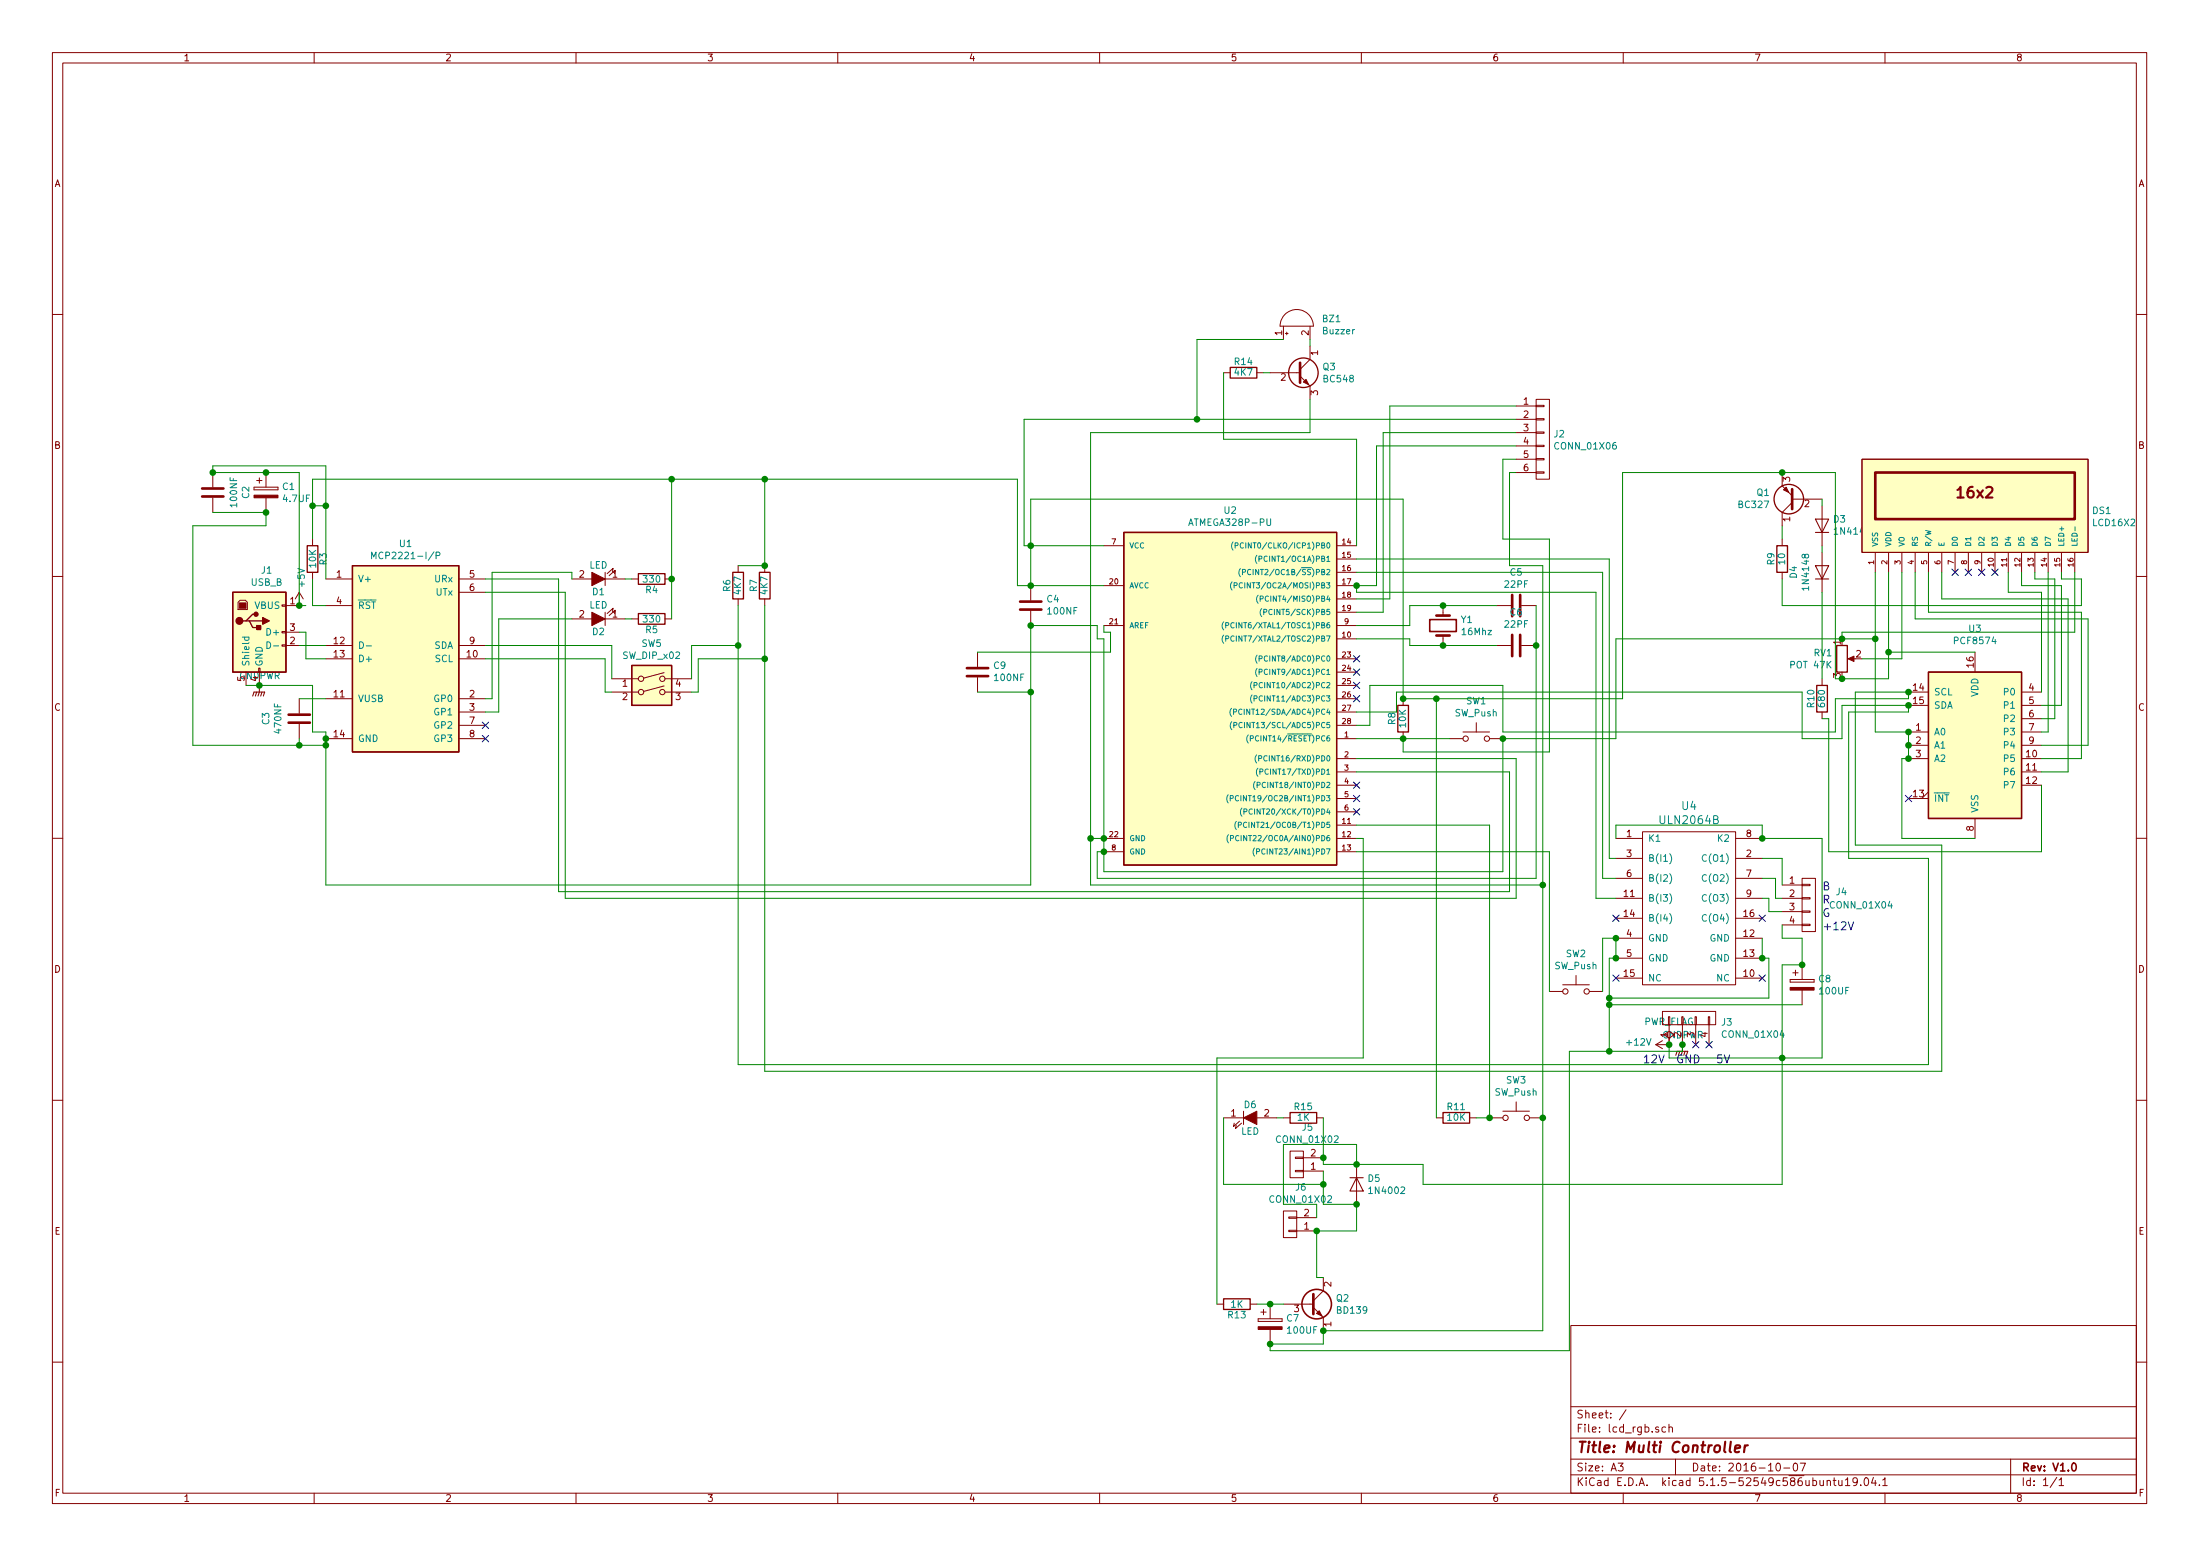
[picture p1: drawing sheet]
<svg xmlns="http://www.w3.org/2000/svg" width="420mm" height="297mm" viewBox="0 0 420 297" stroke-linecap="round" stroke-linejoin="round" font-family="sans-serif">
<g fill="none" stroke="#840000" stroke-width=".19">
<path d="M10 10h400v277h-400zM12 12h396v273.1h-396zM60 10v2M110 10v2M160 10v2M210 10v2M260 10v2M310 10v2M360 10v2M10 60h2M233.7 71.2h1.2M240 71.2h1.3"/>
<path d="M242.6 71.2h5.7M245.1 62.3v2.5M245.4 60a3.2 3.2 0 0 1 3.5-.7 3.2 3.2 0 0 1 1.9 3h-6.3a3 3 0 0 1 .9-2.3zM245.5 63.7h.5M245.7 63.4v.5M248.3 71.8l1.9 1.9v2.5M250.2 62.3v2.5M250.2 66.1v2.5l-1.9 1.9M289.6 77.5h3.8M293.4 79.9h1.5v.3h-1.5zM293.4 77.4h1.5v.2h-1.5zM293.4 76.2h2.5v15.3h-2.5z"/>
<path d="M408 60h2M40.6 90.2v2.8M40.6 95v2.8M48.5 93v.5zM48.5 93.5h4.6zM48.5 93h4.6zM49 91.7h1M49.5 91.2v1M50.8 90.2v2.8M50.8 95v2.8M53.1 93v.5zM289.6 80h3.8"/>
<path d="M289.6 82.6h3.8M289.6 85.1h3.8M289.6 87.7h3.8M289.6 90.2h3.8M293.4 90.1h1.5v.2h-1.5zM293.4 87.5h1.5v.3h-1.5zM293.4 85h1.5v.3h-1.5zM293.4 82.5h1.5v.2h-1.5zM340.4 90.2v2.5l1.9 2M342.3 95.9l-1.9 1.9v2.6M342.3 95.3h5.7M348 96.6v7.6"/>
<path d="M355.6 87.7h43.2v17.7h-43.2zM10 110h2M45.5 115l.3-.4h1.1l.3 .4v1.4h-1.7zM53.8 115.5h.8v.2h-.8zM57.1 113.1l-.7 1.2M57.1 113.1v2.5h-2.5M57.1 113.1l.8 1.2M59.7 102.9v1.3M59.7 109.3v1.2M62.2 115.6h5.1M62.2 110.5h5.1M87.6 110.5h5.1"/>
<path d="M87.6 113.1h5.1M109.2 110.5h3.8M109.2 118.1h3.8M115.6 110.5h3.8M115.6 109.3v2.5M115.6 116.9v2.5M115.6 118.1h3.8M117 109.1l.1-.6-1.1 1M117 116.7l.1-.6-1.1 1M117.3 109.5l.2-.6-1.2 1M117.3 117.1l.2-.6-1.2 1M120.6 110.5h1.3"/>
<path d="M120.6 118.1h1.3M127 110.5h1.3M127 118.1h1.3M141 108v1.3M141 114.3v1.3M146 108v1.3M146 114.3v1.3M196.8 111.8v2.8M196.8 116.6v2.8M210.8 104.2h3.8M210.8 111.8h3.8M210.8 119.4h3.8"/>
<path d="M255.3 104.2h3.8M255.3 106.7h3.8M255.3 109.3h3.8M255.3 111.8h3.8M255.3 114.3h3.8M255.3 116.9h3.8M255.3 119.4h3.8M275.6 115.6v1.9M285.7 115.6h2.8M290.6 115.6h2.8M340.4 102.9v1.3M340.4 109.3v1.2"/>
<path d="M348 105.4v7.7M358.1 105.4v3.9M360.7 105.4v3.9M363.2 105.4v3.9M365.8 105.4v3.9M368.3 105.4v3.9M370.8 105.4v3.9M373.4 105.4v3.9M375.9 105.4v3.9M378.5 105.4v3.9M381 105.4v3.9M383.5 105.4v3.9"/>
<path d="M386.1 105.4v3.9M388.6 105.4v3.9M391.2 105.4v3.9M393.7 105.4v3.9M396.2 105.4v3.9M408 110h2M47 128.3v2.5M49.4 127.5h.3v.8h-.3zM49.5 128.3v3.8M53.8 123.1h.8v.3h-.8zM53.8 120.6h.8v.2h-.8zM54.6 123.2h2.5"/>
<path d="M54.6 120.7h2.5M57.1 133.4v2.8M57.1 138.2v2.8M62.2 123.2h5.1M62.2 125.8h5.1M62.2 133.4h5.1M87.6 123.2h5.1M87.6 125.8h5.1M87.6 133.4h5.1M87.6 135.9h5.1M87.6 138.5h5.1M116.8 129.6h5.1"/>
<path d="M116.8 132.1h5.1M126.8 130.9l-3.9 1.1M126.8 128.4l-3.9 1M127 129.6h5.1M127 132.1h5.1M186.7 124.5v2.8M186.7 129.3v2.8M255.3 122h3.8M255.3 125.8h3.8M255.3 128.3h3.8M255.3 130.8h3.8M255.3 133.4h3.8"/>
<path d="M255.3 135.9h3.8M255.3 138.5h3.8M268 133.4v1.3M268 139.7v1.3M275.6 121.3v1.9M279.4 139.7h5.1M281.9 138v1.7M285.7 123.2h2.8M290.6 123.2h2.8M348 129.6v1.2M348 135.9v1.3M353.3 125.8h1"/>
<path d="M364.5 132.1h3.8M364.5 139.7h3.8M364.5 134.7h3.8M377.2 124.5v3.8M386.1 132.1h3.8M386.1 139.7h3.8M386.1 134.7h3.8M386.1 137.2h3.8M62.2 141h5.1M87.6 141h5.1M255.3 144.8h3.8M255.3 147.4h3.8"/>
<path d="M255.3 149.9h3.8M255.3 152.4h3.8M255.3 141h3.8M255.3 157.5h3.8M255.3 155h3.8M276.9 141h2.5M284.5 141h2.5M313.7 158.8h17.8v29.2h-17.8zM364.5 144.8h3.8M364.5 152.4h3.8M364.5 142.3h3.8M368.3 151.2l-1.3 1.2"/>
<path d="M377.2 156.2v3.9M386.1 144.8h3.8M386.1 147.4h3.8M386.1 149.9h3.8M386.1 142.3h3.8M10 160h2M210.8 160.1h3.8M210.8 162.6h3.8M255.3 160.1h3.8M255.3 162.6h3.8M308.6 160.1h5.1M308.6 171.5h5.1"/>
<path d="M308.6 163.9h5.1M308.6 179.1h5.1M308.6 167.7h5.1M308.6 175.3h5.1M331.5 160.1h5M331.5 171.5h5M331.5 163.9h5M331.5 179.1h5M331.5 167.7h5M331.5 175.3h5M340.4 168.9h3.8M340.4 171.5h3.8"/>
<path d="M340.4 174h3.8M340.4 176.6h3.8M344.2 176.4h1.5v.3h-1.5zM344.2 173.9h1.5v.3h-1.5zM344.2 171.4h1.5v.2h-1.5zM344.2 168.8h1.5v.3h-1.5zM344.2 167.7h2.5v10.1h-2.5zM408 160h2M295.9 189.3h2.5M298.4 188h5.1M301 186.2v1.8M303.5 189.3h2.6"/>
<path d="M308.6 182.9h5.1M308.6 186.7h5.1M316.2 199.4l1.3 .8M316.2 199.4h2.6M317.5 193.1h10.2v2.5h-10.2zM317.5 198.7l-1.3 .7M318.8 198.2l1-.7-1-.6-1 .6 1 .7v1.2M318.8 199.4h.1M318.8 195.6v3.8M321.3 195.6v5.1M323.8 195.6v3.8M326.3 194.1h.2v1.5h-.2z"/>
<path d="M326.4 195.6v3.8M331.5 182.9h5M331.5 186.7h5M341.9 187v.5zM341.9 187.5h4.6zM341.9 187h4.6zM342.4 185.7h1M342.9 185.2v1M344.2 184.2v2.8M344.2 189v2.8M346.5 187v.5zM10 210h2"/>
<path d="M233.7 213.4h3.8M236.7 214l-1.1 1 .1-.6M237.1 214.4l-1.1 1 .1-.6M237.5 212.1v2.6M240 213.4h3.8M245.1 213.4h1.3M246.4 219.7h2.5v5.1h-2.5zM251.5 213.4h1.2M274.3 213.4h1.3M280.7 213.4h1.2M284.5 213.4h2.5M287 212.1h5.1"/>
<path d="M289.6 210.3v1.8M292.1 213.4h2.5M408 210h2M245.1 231.2h2.5v5.1h-2.5zM246.1 232.3h1.5v.3h-1.5zM246.1 234.9h1.5v.2h-1.5zM247.4 220.9h1.5v.2h-1.5zM247.4 223.4h1.5v.3h-1.5zM247.6 235h3.9M247.6 232.4h3.9M248.9 223.6h3.8M248.9 221h3.8"/>
<path d="M259.1 222.3v7.6M232.4 249h1.3M238.8 249h1.2M240.3 251.8v.5zM240.3 252.3h4.6zM240.3 251.8h4.6zM240.8 250.5h1M241.3 250v1M242.6 249v2.8M242.6 253.8v2.8M244.9 251.8v.5zM245.1 249h5.7"/>
<path d="M250.8 249.6l1.9 1.9v2.5M252.7 243.9v2.5l-1.9 1.9M300 253h108v32.1h-108zM10 260h2M300 278.5h108M300 274.5h108M300 268.5h108M309 279.3h1l-.5 .6 .4 .1v.7l-.2 .1-.7-.1M310.5 269.1l-1.2 2M316.8 272.5a.37 .37 0 0 0-.6 .1l.1 .2 .5 .2v.1l-.2 .3-.4-.1M318.1 272.5l-.4-.1-.3 .3 .1 .6 .2 .1 .4-.1M318.7 272.5h.1a.37 .37 0 0 1 .6 .1v.8"/>
<path d="M318.7 271.9v1.5M320 278.5v3M339.3 279.5l.2-.2a.86 .86 0 0 1 .2 1.5 .79 .79 0 0 1-.4-1.3zM342.6 279.5l.4-.2a.94 .94 0 0 1 0 1.5 .82 .82 0 0 1-.4-1.3zM343.8 279.3h1l-.6 1.5M384 278.5v6.6M408 260h2M60 285.1v1.9M110 285.1v1.9M160 285.1v1.9M210 285.1v1.9M260 285.1v1.9"/>
<path d="M300 281.5h108M310 285.1v1.9M340.7 280.2h1.1M348.9 282.7l.2-.1 .4 .1 .1 .9M350.1 282.6h.5M350.3 282.1v1.3l.3 .2M351.2 282.6v.9l.4 .1 .2-.1M351.8 282.6v1M352.4 282.5l.5-.4v1.5M352.4 283.6h.9M354.7 282.7l-.3 .3h-.4l-.1-.3 .1-.5 .4-.1 .2 .2a1.19 1.19 0 0 1-.2 1.2l-.4 .1M355.4 283.5v.1"/>
<path d="M356.1 282.3l.3-.2a.8 .8 0 0 1 .5 .8 .8 .8 0 0 1-.5 .7l-.3-.1-.1-.5zM357.8 282l-.4 1.1h1M358.1 282.6v1M358.9 283.5v.1M359.6 282.5l.4-.4v1.5M359.6 283.6h.8M360 285.1v1.9M392.8 282l-1.3 2M393.2 282.5l.5-.4v1.5M393.2 283.6h.9"/>
<circle cx="122.4" cy="129.6" r=".51"/>
<circle cx="122.4" cy="132.1" r=".51"/>
<circle cx="126.5" cy="129.6" r=".51"/>
<circle cx="126.5" cy="132.1" r=".51"/>
<circle cx="279.9" cy="141" r=".51"/>
<circle cx="284" cy="141" r=".51"/>
<circle cx="299" cy="189.3" r=".51"/>
<circle cx="303" cy="189.3" r=".51"/>
<circle cx="287.5" cy="213.4" r=".51"/>
<circle cx="291.6" cy="213.4" r=".51"/>
</g>
<g fill="none" stroke="#840000" stroke-width=".3">
<path d="M273 118.3h5.1v2.3h-5.1zM395.9 279.4l.1-.1a.8 .8 0 0 1 .5 .8 .8 .8 0 0 1-.5 .7 1 1 0 0 1-.1-1.4z"/>
<circle cx="251.5" cy="249" r="2.82"/>
</g>
<path d="M330.6 275.2l-.3 1.7 .3 .3M331.3 276.6l1-.2v-.4h-.8l-.2 .9 .2 .3 .6-.1M333.2 275.9l-.1 1.3M333.8 275.9l-.4 .1-.2 .3" fill="none" stroke="#840000" stroke-width=".41"/>
<g fill="none" stroke="#840000" stroke-width=".25">
<path d="M234.9 70.1h5.1v2.1h-5.1zM44.4 113.1h10.2v15.2h-10.2zM47 118.5h.6l.7 1.3h1.2M47.6 118.5h2.6M48.9 117.3h-.6l-1.3 1.2h-.6M58.7 104.2h2v5.1h-2zM67.3 108h20.3v35.5h-20.3zM121.9 109.5h5.1v2h-5.1zM121.9 117.1h5.1v2.1h-5.1zM140 109.3h2v5h-2zM145 109.3h2.1v5h-2.1zM214.6 101.6h40.7v63.5h-40.7z"/>
<path d="M339.3 104.2h2.1v5.1h-2.1zM120.6 127h7.7v7.7h-7.7zM267 134.7h2v5h-2zM347 130.8h2v5.1h-2zM350.8 123.2h2v5.1h-2zM368.3 128.3h17.8v27.9h-17.8zM246.4 212.4h5.1v2h-5.1zM275.6 212.4h5.1v2h-5.1zM233.7 247.9h5.1v2.1h-5.1z"/>
<circle cx="248.9" cy="71.2" r="2.82"/>
<circle cx="341.6" cy="95.3" r="2.82"/>
</g>
<g fill="none" stroke="#840000" stroke-width=".51">
<path d="M248.3 69.3v3.8M38.6 93.3h4.1M38.6 94.8h4.1M342.3 93.4v3.8M358.1 90.2h38.1v8.9h-38.1zM194.8 114.8h4.1M194.8 116.4h4.1M274.3 117.5h2.6M288.8 113.6v4M290.3 113.6v4M55.1 138h4.1M55.1 136.4h4.1"/>
<path d="M184.7 127.5h4M184.7 129.1h4M274.3 121.3h2.6M288.8 121.2v4.1M290.3 121.2v4.1"/>
</g>
<g fill="#840000" stroke="#840000" stroke-width=".19">
<path d="M340.6 93.5l.5-.5 .5 1z"/>
<path d="M341.9 188.5h4.6v.5h-4.6z"/>
<path d="M251.4 250.7l.5-.5 .6 1z"/>
<path d="M240.3 253.3h4.6v.5h-4.6z"/>
<path d="M45.7 115.1h1.3v1h-1.3z"/>
<path d="M113 109.3l2.6 1.2-2.6 1.3z"/>
<path d="M113 116.9l2.6 1.2-2.6 1.3z"/>
<path d="M352.9 125.8l1.2-.5v1z"/>
<path d="M237.5 213.4l2.5-1.3v2.6z"/>
<path d="M248.9 72.9l.5-.5 .5 1z"/>
<path d="M48.5 94.5h4.6v.5h-4.6z"/>
</g>
<g fill="none" stroke="#008484" stroke-width=".19">
<path d="M242 99v1.1l.2 .2h.4l.1-.2v-1.1M71 106.7v-1.3l.4 .9 .4-.9v1.3M83.3 106.1l.6-.1 .1-.2-.1-.3-.6-.1v1.3M233.7 118.7a1.13 1.13 0 0 0 0 1.6M234.1 119.4l.5-.1v-.4h-.5v1M235.3 111.1a1.13 1.13 0 0 0 0 1.5M235.5 103.5a1.2 1.2 0 0 0 0 1.5M235.7 111.8l.5-.1v-.4l-.5-.1v1.1M235.7 118.9a.46 .46 0 0 0-.7 .5 .46 .46 0 0 0 .7 .4M235.9 104.2l.5-.1v-.4l-.5-.1v1M236.9 108.5a1.13 1.13 0 0 0 0 1.6M237.3 109.2h.5v-.4l-.5-.1v1"/>
<path d="M237.3 111.3a.46 .46 0 0 0-.7 .4 .46 .46 0 0 0 .7 .5M237.5 103.7a.45 .45 0 0 0-.6 .4 .45 .45 0 0 0 .6 .4M238.9 108.8a.46 .46 0 0 0-.7 .4 .46 .46 0 0 0 .7 .4M240 106a1.2 1.2 0 0 0 0 1.6M240.3 113.6a1.13 1.13 0 0 0 0 1.6M240.4 106.7l.5-.1 .1-.4h-.6v1M240.7 114.3h.4l.1-.4-.5-.1v1M241 116.2a1.13 1.13 0 0 0 0 1.5M241.4 116.9l.4-.1 .1-.4-.5-.1v1M396.3 100.6v.7M46.3 121.6h1.2M46.8 121.6l-.1 .4 .2 .2 .6-.1v-.5"/>
<path d="M51 122.5a.64 .64 0 0 1 .7 .7 .64 .64 0 0 1-.7 .6zM52.2 123.3h1M68.7 122.5a.64 .64 0 0 1 .7 .7 .64 .64 0 0 1-.7 .6zM70 123.3h.9M233.7 121.2a1.13 1.13 0 0 0 0 1.6M234.1 121.9h.5v-.4l-.5-.1v1M235.2 135.2a1.13 1.13 0 0 0 0 1.6M235.3 137.8a1.13 1.13 0 0 0 0 1.5M235.6 135.9h.5v-.5h-.5v1M235.6 138.4h.5l.1-.4-.6-.1v1M235.7 121.5a.46 .46 0 0 0-.7 .4 .46 .46 0 0 0 .7 .4M237.2 135.4a.46 .46 0 0 0-.7 .5 .46 .46 0 0 0 .7 .4"/>
<path d="M237.2 138a.46 .46 0 0 0-.6 .4 .46 .46 0 0 0 .6 .4M239.1 130.1a1.2 1.2 0 0 0 0 1.6M239.1 132.7a1.2 1.2 0 0 0 0 1.5M239.5 130.8h.5v-.4l-.5-.1v1M239.5 133.4l.5-.1v-.4l-.5-.1v1M240.1 125.1a1.2 1.2 0 0 0 0 1.5M240.1 127.6a1.2 1.2 0 0 0 0 1.5M240.5 125.7h.5v-.4l-.5-.1v1M240.5 128.3l.5-.1v-.4l-.5-.1v1.1M234.6 151.7a1.2 1.2 0 0 0 0 1.6M234.6 159.3a1.2 1.2 0 0 0 0 1.6M234.9 152.4h.5l.1-.4-.6-.1v1"/>
<path d="M236.1 156.8a1.2 1.2 0 0 0 0 1.6M236.5 157.5l.5-.1v-.4h-.5v1M236.6 152a.46 .46 0 0 0-.7 .4 .46 .46 0 0 0 .7 .4M236.6 159.6a.46 .46 0 0 0-.6 .4 .46 .46 0 0 0 .6 .4M237.2 154.3a1.2 1.2 0 0 0 0 1.5M237.6 155l.4-.1 .1-.4-.5-.1v1M238.1 157a.46 .46 0 0 0-.6 .5 .46 .46 0 0 0 .6 .4M238.4 140.3a1.13 1.13 0 0 0 0 1.5M238.8 141l.5-.1v-.4l-.5-.1v1.1M239.2 154.5a.46 .46 0 0 0-.7 .4 .46 .46 0 0 0 .7 .4M239.7 149.2a1.2 1.2 0 0 0 0 1.5M240 144.1a1.2 1.2 0 0 0 0 1.6"/>
<path d="M240.1 149.9l.5-.1v-.4l-.5-.1v1.1M240.2 146.6a1.2 1.2 0 0 0 0 1.6M240.4 144.8l.5-.1v-.4h-.5v1M240.6 147.3h.5v-.4l-.5-.1v1M235 160h.5v-.4l-.5-.1v1M239.6 161.9a1.2 1.2 0 0 0 0 1.5M240 162.6l.5-.1v-.4l-.5-.1v1.1M318.9 163a1.4 1.4 0 0 1 0 1.9M318.9 166.8a1.4 1.4 0 0 1 0 1.9M318.9 170.6a1.4 1.4 0 0 1 0 1.9M318.9 174.4a1.4 1.4 0 0 1 0 1.9M319.8 196.9v1.3l-.8-1.3v1.3"/>
<path d="M321.6 197.5h.6l.2-.2-.1-.3-.7-.1v1.3"/>
</g>
<path d="M250.8 247.1v3.8z" fill="#840000" stroke="#840000" stroke-width=".51"/>
<g fill="#ffffc2" stroke="#ffffc2" stroke-width=".19">
<path d="M120.6 127h7.7v7.7h-7.7z"/>
<path d="M368.3 128.3h17.8v27.9h-17.8z"/>
<path d="M214.6 101.6h40.7v63.5h-40.7z"/>
<path d="M67.3 108h20.3v35.5h-20.3z"/>
<path d="M44.4 113.1h10.2v15.2h-10.2z"/>
<path d="M355.6 87.7h43.2v17.7h-43.2z"/>
</g>
<path d="M346.7 99.1h2.5l-1.2 2.5zM346.7 108h2.5l-1.2 2.5zM346.7 110.5h2.5M346.7 101.6h2.5M48.3 132.9l.2-.8h2l-.2 .8M49 132.1l-.2 .8M49.5 132.1l-.2 .8M50 132.1l-.2 .8M257.8 224.8h2.5M259.1 224.8l1.2 2.6h-2.5z" fill="none" stroke="#840000" stroke-width=".2"/>
<g fill="#840000" stroke="#840000" stroke-width=".25">
<path d="M49 119.4h.8v.8h-.8z"/>
<path d="M50.2 117.9l1.2 .6-1.2 .7z"/>
<circle cx="45.7" cy="118.5" r=".63"/>
<circle cx="48.9" cy="117.3" r=".38"/>
</g>
<g fill="none" stroke="#008400" stroke-width=".19">
<path d="M233.7 71.2v12.7h25.4v20.3M241.3 71.2h1.3M245.1 64.8h-16.5v15.2M250.2 76.2v6.4h-41.9v86.3h86.3M250.2 64.8v1.3M289.6 77.5h-24.2v36.8h-6.3M40.6 97.8h10.2v2.6h-14v41.9h25.4M59.7 96.6h2.5M128.3 91.5v26.6M146 91.5v16.5h-5M289.6 85.1h-26.7v26.7h-3.8v1.3h45.7v58.4h3.8M289.6 80h-94v24.2h15.2"/>
<path d="M289.6 90.2h-1.3v17.8h6.3v146h-41.9v2.6h-10.1v1.2h57.1v-57.1h21.6v-1.3M289.6 87.7h-2.6v15.2h8.9v40.6h-27.9v-2.5M289.6 82.6h-25.4v34.3h-5.1M348 95.3v1.3M59.7 110.5v5.1h2.5M59.7 102.9v-11.4h134.6v20.3h16.5M62.2 110.5v-21.6h-21.6v1.3h16.5v25.4h1.3M92.7 113.1h15.2v58.4h181.7v-26.7h-30.5M92.7 110.5h14v59.7h181.6v-22.8h-29.2M109.2 118.1h-14v17.8h-2.5M109.2 110.5v-1.2h-15.2v24.1h-1.3M119.4 110.5h1.2"/>
<path d="M119.4 118.1h1.2M141 115.6v87.6h227.3v-39.3h-15.2v-28h11.4v-1.2h-12.7v6.3h-7.6v-8.9h-77.5v3.8h-7.6M146 115.6v88.9h224.8v-43.2h-16.5v-29.2h10.2v1.3h-14v6.3h-63.5v-8.9h-25.4v7.7h-2.5M196.8 111.8v-16.5h71.2v38.1h41.9v-43.2h40.6v39.4M210.8 119.4v1.3h1.3v3.8h-25.4M259.1 109.3h47v58.4h2.5M259.1 106.7h48.2v57.2h1.3M285.7 115.6h-16.5v3.8h-10.1M293.4 115.6v52.1h-83.9v-5.1h1.3M340.4 100.4v2.5M348 104.2v1.2M348 113.1v16.5"/>
<path d="M358.1 109.3v30.4h6.4v5.1h-1.3v15.3h14M360.7 109.3v20.3h-8.9M363.2 109.3v16.5h-7.6M365.8 109.3v8.8h33v24.2h-8.9M368.3 109.3v7.6h29.2v27.9h-7.6M370.8 109.3v5h24.2v33.1h-5.1M383.5 109.3v3.8h6.4v19M386.1 109.3v2.5h7.6v22.9h-3.8M388.6 109.3v1.2h3.8v26.7h-2.5M391.2 109.3v30.4h-1.3M393.7 109.3v1.2h3.8v5.1h-57.1v-5.1M396.2 109.3v11.4h-44.4v1.3"/>
<path d="M57.1 120.7h1.3v5.1h3.8M57.1 123.2h5.1M57.1 133.4h5.1M92.7 125.8h22.9v6.3h1.2M92.7 123.2h24.1v6.4M141 123.2h-8.9v6.4M146 125.8h-12.7v6.3h-1.2M186.7 132.1h10.1M259.1 122h10.1v1.2h16.5M274.3 133.4v80M348 137.2h1.2v25.4h40.7v-12.7M358.1 122h-49.5v19h-21.6v25.4h-76.2v-44.4h-1.3v-2.6h-12.7v49.5h-134.6v-29.2h-2.5v-8.9h-12.7"/>
<path d="M360.7 124.5h16.5M57.1 141v1.3M259.1 141h17.8M259.1 157.5h25.4v55.9h-2.6M208.3 160.1h2.5M259.1 162.6h36.8v26.7M259.1 160.1h1.2v41.9h-27.9v47M308.6 160.1v-2.6h27.9v2.6h11.5v41.9h-29.2v-2.6M336.5 171.5h1.3v2.5h2.6M336.5 167.7h2.6v3.8h1.3M336.5 179.1v3.8h1.3v7.6h-30.5M336.5 163.9h3.9v5"/>
<path d="M340.4 176.6v2.5h3.8v5.1h-3.8v41.9h-68.6v-3.8h-19.1v-8.9M306.1 189.3v-10.2h2.5v3.8h-1.3v17.8M307.3 191.8h36.9M233.7 213.4v12.7h19M243.8 213.4h1.3M252.7 223.6v6.3h6.4v5.1h-7.6v8.9h1.2M259.1 222.3v-3.8h-14v11.4h6.4v2.5M240 249h5.1"/>
</g>
<path d="M353 176l.5 1.5 .5-1.5" fill="none" stroke="#0000c2" stroke-width=".19"/>
<g fill="#008400" stroke="#008400" stroke-width=".25">
<circle cx="228.6" cy="80" r=".51"/>
<circle cx="318.8" cy="199.4" r=".51"/>
<circle cx="307.3" cy="200.7" r=".51"/>
<circle cx="252.7" cy="254" r=".51"/>
<circle cx="268" cy="141" r=".51"/>
<circle cx="208.3" cy="160.1" r=".51"/>
<circle cx="307.3" cy="190.5" r=".51"/>
<circle cx="196.9" cy="132.1" r=".51"/>
<circle cx="308.6" cy="179.1" r=".51"/>
<circle cx="40.6" cy="90.2" r=".51"/>
<circle cx="336.5" cy="182.9" r=".51"/>
<circle cx="336.5" cy="160.1" r=".51"/>
<circle cx="360.7" cy="124.5" r=".51"/>
<circle cx="259.1" cy="111.8" r=".51"/>
<circle cx="307.3" cy="191.8" r=".51"/>
<circle cx="344.2" cy="184.2" r=".51"/>
<circle cx="308.6" cy="182.9" r=".51"/>
<circle cx="358.1" cy="122" r=".51"/>
<circle cx="49.5" cy="130.8" r=".51"/>
<circle cx="57.2" cy="115.6" r=".51"/>
<circle cx="62.2" cy="141" r=".51"/>
<circle cx="59.7" cy="96.6" r=".51"/>
<circle cx="196.9" cy="119.4" r=".51"/>
<circle cx="340.4" cy="90.2" r=".51"/>
<circle cx="57.2" cy="142.3" r=".51"/>
<circle cx="62.2" cy="142.3" r=".51"/>
<circle cx="364.5" cy="144.8" r=".51"/>
<circle cx="364.5" cy="142.3" r=".51"/>
<circle cx="364.5" cy="139.7" r=".51"/>
<circle cx="364.5" cy="134.7" r=".51"/>
<circle cx="364.5" cy="132.1" r=".51"/>
<circle cx="196.9" cy="104.2" r=".51"/>
<circle cx="62.2" cy="96.6" r=".51"/>
<circle cx="146.1" cy="125.8" r=".51"/>
<circle cx="274.3" cy="133.4" r=".51"/>
<circle cx="146.1" cy="108" r=".51"/>
<circle cx="268" cy="133.4" r=".51"/>
<circle cx="287" cy="141" r=".51"/>
<circle cx="196.9" cy="111.8" r=".51"/>
<circle cx="293.4" cy="123.2" r=".51"/>
<circle cx="242.6" cy="256.6" r=".51"/>
<circle cx="210.8" cy="160.1" r=".51"/>
<circle cx="242.6" cy="249" r=".51"/>
<circle cx="294.6" cy="168.9" r=".51"/>
<circle cx="146.1" cy="91.5" r=".51"/>
<circle cx="50.8" cy="90.2" r=".51"/>
<circle cx="50.8" cy="97.8" r=".51"/>
<circle cx="275.6" cy="123.2" r=".51"/>
<circle cx="275.6" cy="115.6" r=".51"/>
<circle cx="340.4" cy="202" r=".51"/>
<circle cx="321.3" cy="199.4" r=".51"/>
<circle cx="252.7" cy="226.1" r=".51"/>
<circle cx="210.8" cy="162.6" r=".51"/>
<circle cx="128.3" cy="91.5" r=".51"/>
<circle cx="259.1" cy="229.9" r=".51"/>
<circle cx="284.5" cy="213.4" r=".51"/>
<circle cx="141" cy="123.2" r=".51"/>
<circle cx="259.1" cy="222.3" r=".51"/>
<circle cx="252.7" cy="221" r=".51"/>
<circle cx="251.5" cy="235" r=".51"/>
<circle cx="294.6" cy="213.4" r=".51"/>
<circle cx="128.3" cy="110.5" r=".51"/>
<circle cx="351.8" cy="129.6" r=".51"/>
<circle cx="351.8" cy="122" r=".51"/>
</g>
<g fill="none" stroke="#000084" stroke-width=".19">
<path d="M372.8 108.6l1.2 1.3M374 108.6l-1.2 1.3M375.3 108.6l1.2 1.3M376.5 108.6l-1.2 1.3M377.9 108.6l1.2 1.3M379.1 108.6l-1.2 1.3M380.4 108.6l1.2 1.3M381.6 108.6l-1.2 1.3M92.1 137.9l1.2 1.2M93.3 137.9l-1.2 1.2M258.5 125.2l1.2 1.2M258.5 127.7l1.2 1.2"/>
<path d="M258.5 130.2l1.2 1.3M258.5 132.8l1.2 1.2M259.7 125.2l-1.2 1.2M259.7 127.7l-1.2 1.2M259.7 130.2l-1.2 1.3M259.7 132.8l-1.2 1.2M92.1 140.4l1.2 1.2M93.3 140.4l-1.2 1.2M258.5 151.8l1.2 1.2M258.5 149.3l1.2 1.2M258.5 154.4l1.2 1.2M259.7 151.8l-1.2 1.2"/>
<path d="M259.7 149.3l-1.2 1.2M259.7 154.4l-1.2 1.2M363.9 151.8l1.2 1.2M365.1 151.8l-1.2 1.2M308 174.7l1.2 1.2M309.2 174.7l-1.2 1.2M335.9 174.7l1.3 1.2M337.2 174.7l-1.3 1.2M308 186.1l1.2 1.2M309.2 186.1l-1.2 1.2M323.2 198.8l1.3 1.2M324.5 198.8l-1.3 1.2"/>
<path d="M325.8 198.8l1.2 1.2M327 198.8l-1.2 1.2M335.9 186.1l1.3 1.2M337.2 186.1l-1.3 1.2"/>
</g>
<g font-size="2.8" fill="#840000">
<text x="374" y="95.1">16x2</text>
<text x="301" y="277.3">Title: Multi Controller</text>
</g>
<g font-size="2.1" fill="#008484">
<text x="321.2" y="154.6">U4</text>
<text x="317.3" y="157.3">ULN2064B</text>
</g>
<g font-size="2.1" fill="#0000c2">
<text x="348" y="172.5">R</text>
<text x="348" y="170">B</text>
<text x="348" y="177.6">+12V</text>
<text x="348" y="175">G</text>
<text x="313.7" y="203">12V</text>
<text x="320" y="203">GND</text>
<text x="327.7" y="203">5V</text>
</g>
<g font-size="2.1" fill="#840000">
<text x="301" y="273.5">File: lcd_rgb.sch</text>
<text x="301" y="270.8">Sheet: /</text>
<text x="301" y="280.9">Size: A3</text>
<text x="323" y="280.9">Date: 2016-10-07</text>
<text x="386" y="280.9">Rev: V1.0</text>
<text x="301" y="283.7">KiCad E.D.A. kicad 5.1.5-52549c586ubuntu19.04.1</text>
<text x="386" y="283.7">Id: 1/1</text>
</g>
<g font-size="1.8" fill="#840000">
<text x="35" y="11.7">1</text>
<text x="85" y="11.7">2</text>
<text x="135" y="11.7">3</text>
<text x="185" y="11.7">4</text>
<text x="235" y="11.7">5</text>
<text x="285" y="11.7">6</text>
<text x="335" y="11.7">7</text>
<text x="385" y="11.7">8</text>
<text x="10.4" y="35.7">A</text>
<text x="408.4" y="35.7">A</text>
<text x="244.9" y="64" transform="rotate(-90 244.9 64)">1</text>
<text x="249.9" y="64" transform="rotate(-90 249.9 64)">2</text>
<text x="251.7" y="67.8" transform="rotate(-90 251.7 67.8)">1</text>
<text x="244.6" y="72.7">2</text>
<text x="251.7" y="75.4" transform="rotate(-90 251.7 75.4)">3</text>
<text x="291" y="77.3">1</text>
<text x="291" y="79.8">2</text>
<text x="291" y="82.3">3</text>
<text x="10.4" y="85.7">B</text>
<text x="291" y="84.9">4</text>
<text x="291" y="87.4">5</text>
<text x="291" y="90">6</text>
<text x="408.4" y="85.7">B</text>
<text x="341.9" y="92" transform="rotate(-90 341.9 92)">3</text>
<text x="341.9" y="99.6" transform="rotate(-90 341.9 99.6)">1</text>
<text x="344.6" y="96.8">2</text>
<text x="64.3" y="110.3">1</text>
<text x="89.7" y="110.3">5</text>
<text x="89.7" y="112.8">6</text>
<text x="110.6" y="110.3">2</text>
<text x="117" y="110.3">1</text>
<text x="55.4" y="115.4">1</text>
<text x="64.3" y="115.4">4</text>
<text x="110.6" y="117.9">2</text>
<text x="117" y="117.9">1</text>
<text x="55.4" y="123">2</text>
<text x="55.4" y="120.4">3</text>
<text x="63.8" y="123">12</text>
<text x="63.8" y="125.5">13</text>
<text x="89.2" y="125.5">10</text>
<text x="89.7" y="123">9</text>
<text x="351.5" y="123.1" transform="rotate(-90 351.5 123.1)">1</text>
<text x="354.5" y="125.5">2</text>
<text x="46.7" y="130.1" transform="rotate(-90 46.7 130.1)">5</text>
<text x="49.3" y="130.1" transform="rotate(-90 49.3 130.1)">4</text>
<text x="118.9" y="131.1">1</text>
<text x="129.1" y="131.1">4</text>
<text x="365.4" y="131.9">14</text>
<text x="376.9" y="127.4" transform="rotate(-90 376.9 127.4)">16</text>
<text x="387.5" y="131.9">4</text>
<text x="10.4" y="135.7">C</text>
<text x="63.8" y="133.1">11</text>
<text x="89.7" y="133.1">2</text>
<text x="89.7" y="135.7">3</text>
<text x="118.9" y="133.6">2</text>
<text x="129.1" y="133.6">3</text>
<text x="365.4" y="134.4">15</text>
<text x="387.5" y="134.4">5</text>
<text x="387.5" y="136.9">6</text>
<text x="408.4" y="135.7">C</text>
<text x="63.8" y="140.8">14</text>
<text x="89.7" y="138.2">7</text>
<text x="89.7" y="140.8">8</text>
<text x="365.9" y="139.5">1</text>
<text x="365.9" y="142">2</text>
<text x="387.5" y="139.5">7</text>
<text x="387.5" y="142">9</text>
<text x="365.9" y="144.6">3</text>
<text x="387" y="144.6">10</text>
<text x="387" y="147.1">11</text>
<text x="387" y="149.6">12</text>
<text x="365.4" y="152.2">13</text>
<text x="310.7" y="159.8">1</text>
<text x="333.5" y="159.8">8</text>
<text x="376.9" y="158.6" transform="rotate(-90 376.9 158.6)">8</text>
<text x="310.7" y="163.6">3</text>
<text x="310.7" y="167.4">6</text>
<text x="333.5" y="163.6">2</text>
<text x="333.5" y="167.4">7</text>
<text x="310.2" y="171.2">11</text>
<text x="333.5" y="171.2">9</text>
<text x="341.8" y="168.7">1</text>
<text x="341.8" y="171.2">2</text>
<text x="341.8" y="173.8">3</text>
<text x="310.2" y="175">14</text>
<text x="310.7" y="178.9">4</text>
<text x="333" y="178.9">12</text>
<text x="333" y="175">16</text>
<text x="341.8" y="176.3">4</text>
<text x="10.4" y="185.7">D</text>
<text x="310.7" y="182.7">5</text>
<text x="333" y="182.7">13</text>
<text x="408.4" y="185.7">D</text>
<text x="310.2" y="186.5">15</text>
<text x="333" y="186.5">10</text>
<text x="313.8" y="195.7">PWR_FLAG</text>
<text x="318.5" y="198" transform="rotate(-90 318.5 198)">1</text>
<text x="321.1" y="198" transform="rotate(-90 321.1 198)">2</text>
<text x="323.6" y="198" transform="rotate(-90 323.6 198)">3</text>
<text x="326.1" y="198" transform="rotate(-90 326.1 198)">4</text>
<text x="235.1" y="213.1">1</text>
<text x="241.5" y="213.1">2</text>
<text x="250.3" y="220.8">2</text>
<text x="250.3" y="223.3">1</text>
<text x="249.1" y="232.2">2</text>
<text x="10.4" y="235.7">E</text>
<text x="249.1" y="234.7">1</text>
<text x="408.4" y="235.7">E</text>
<text x="254.3" y="245.6" transform="rotate(-90 254.3 245.6)">2</text>
<text x="247.2" y="250.5">3</text>
<text x="254.3" y="253.2" transform="rotate(-90 254.3 253.2)">1</text>
<text x="10.5" y="285.7">F</text>
<text x="35" y="286.7">1</text>
<text x="85" y="286.7">2</text>
<text x="135" y="286.7">3</text>
<text x="185" y="286.7">4</text>
<text x="235" y="286.7">5</text>
<text x="285" y="286.7">6</text>
<text x="335" y="286.7">7</text>
<text x="385" y="286.7">8</text>
<text x="408.5" y="285.7">F</text>
</g>
<g font-size="1.8" fill="#008484">
<text x="252.6" y="61.5">BZ1</text>
<text x="252.8" y="63.8">Buzzer</text>
<text x="235.8" y="69.7">R14</text>
<text x="235.8" y="71.7">4K7</text>
<text x="252.7" y="70.7">Q3</text>
<text x="252.9" y="73">BC548</text>
<text x="296.8" y="83.5">J2</text>
<text x="297.2" y="85.8">CONN_01X06</text>
<text x="47.6" y="95.1" transform="rotate(-90 47.6 95.1)">C2</text>
<text x="54" y="93.5">C1</text>
<text x="54.2" y="95.8">4.7UF</text>
<text x="335.6" y="94.7">Q1</text>
<text x="45.3" y="96.7" transform="rotate(-90 45.3 96.7)">100NF</text>
<text x="227.5" y="100.4">ATMEGA328P-PU</text>
<text x="233.8" y="98.1">U2</text>
<text x="332.2" y="97">BC327</text>
<text x="350.2" y="99.8">D3</text>
<text x="399.7" y="98.1">DS1</text>
<text x="399.9" y="100.4">LCD16X2</text>
<text x="62.4" y="107.8" transform="rotate(-90 62.4 107.8)">R3</text>
<text x="72.2" y="106.7">MCP2221-I/P</text>
<text x="76.4" y="104.4">U1</text>
<text x="338.9" y="107.8" transform="rotate(-90 338.9 107.8)">R9</text>
<text x="340.9" y="107.7" transform="rotate(-90 340.9 107.7)">10</text>
<text x="350.6" y="102.1">1N4148</text>
<text x="47.9" y="111.8">USB_B</text>
<text x="50" y="109.5">J1</text>
<text x="58.2" y="111.9" transform="rotate(-90 58.2 111.9)">+5V</text>
<text x="60.4" y="108.3" transform="rotate(-90 60.4 108.3)">10K</text>
<text x="68.3" y="111.2">V+</text>
<text x="83.1" y="111.2">URx</text>
<text x="83.3" y="113.7">UTx</text>
<text x="112.5" y="108.5">LED</text>
<text x="113.2" y="113.6">D1</text>
<text x="123" y="111.2">330</text>
<text x="123.3" y="113.2">R4</text>
<text x="139.5" y="112.9" transform="rotate(-90 139.5 112.9)">R6</text>
<text x="141.5" y="113.4" transform="rotate(-90 141.5 113.4)">4K7</text>
<text x="144.6" y="112.9" transform="rotate(-90 144.6 112.9)">R7</text>
<text x="146.6" y="113.4" transform="rotate(-90 146.6 113.4)">4K7</text>
<text x="287.5" y="112.2">22PF</text>
<text x="288.4" y="109.9">C5</text>
<text x="343.2" y="110.4" transform="rotate(-90 343.2 110.4)">D4</text>
<text x="345.5" y="112.4" transform="rotate(-90 345.5 112.4)">1N4148</text>
<text x="48.7" y="116.2">VBUS</text>
<text x="68.3" y="116.2">RST</text>
<text x="112.5" y="116.2">LED</text>
<text x="123" y="118.8">330</text>
<text x="200" y="115">C4</text>
<text x="200.2" y="117.3">100NF</text>
<text x="279.1" y="118.9">Y1</text>
<text x="287.5" y="119.8">22PF</text>
<text x="288.4" y="117.5">C6</text>
<text x="51.3" y="121.3">D+</text>
<text x="82.9" y="123.9">SDA</text>
<text x="113.2" y="121.2">D2</text>
<text x="119.1" y="125.8">SW_DIP_x02</text>
<text x="122.6" y="123.5">SW5</text>
<text x="123.3" y="120.9">R5</text>
<text x="279.3" y="121.2">16Mhz</text>
<text x="346.5" y="125.3">RV1</text>
<text x="373.5" y="123">PCF8574</text>
<text x="376.1" y="120.7">U3</text>
<text x="45.6" y="129.7">GNDPWR</text>
<text x="47.6" y="127.3" transform="rotate(-90 47.6 127.3)">Shield</text>
<text x="50.2" y="127.3" transform="rotate(-90 50.2 127.3)">GND</text>
<text x="68.3" y="126.4">D+</text>
<text x="83.1" y="126.4">SCL</text>
<text x="189.8" y="127.7">C9</text>
<text x="190.1" y="130">100NF</text>
<text x="342.1" y="127.6">POT 47K</text>
<text x="68.3" y="134">VUSB</text>
<text x="83.1" y="134">GP0</text>
<text x="83.1" y="136.6">GP1</text>
<text x="277.9" y="136.8">SW_Push</text>
<text x="280" y="134.5">SW1</text>
<text x="346.5" y="135" transform="rotate(-90 346.5 135)">R10</text>
<text x="348.5" y="134.9" transform="rotate(-90 348.5 134.9)">680</text>
<text x="369.3" y="132.8">SCL</text>
<text x="369.3" y="135.3">SDA</text>
<text x="377.8" y="133.1" transform="rotate(-90 377.8 133.1)">VDD</text>
<text x="382.9" y="132.8">P0</text>
<text x="382.9" y="135.3">P1</text>
<text x="382.9" y="137.8">P2</text>
<text x="51.4" y="138.3" transform="rotate(-90 51.4 138.3)">C3</text>
<text x="53.7" y="139.8" transform="rotate(-90 53.7 139.8)">470NF</text>
<text x="68.3" y="141.6">GND</text>
<text x="83.1" y="139.1">GP2</text>
<text x="83.1" y="141.6">GP3</text>
<text x="266.5" y="138.3" transform="rotate(-90 266.5 138.3)">R8</text>
<text x="268.5" y="138.8" transform="rotate(-90 268.5 138.8)">10K</text>
<text x="369.3" y="140.4">A0</text>
<text x="369.3" y="142.9">A1</text>
<text x="382.9" y="140.4">P3</text>
<text x="382.9" y="142.9">P4</text>
<text x="369.3" y="145.5">A2</text>
<text x="382.9" y="145.5">P5</text>
<text x="382.9" y="148">P6</text>
<text x="369.3" y="153.1">INT</text>
<text x="377.8" y="155.2" transform="rotate(-90 377.8 155.2)">VSS</text>
<text x="382.9" y="150.5">P7</text>
<text x="314.7" y="160.7">K1</text>
<text x="328.2" y="160.7">K2</text>
<text x="314.7" y="164.5">B(I1)</text>
<text x="325.6" y="164.5">C(O1)</text>
<text x="314.7" y="168.3">B(I2)</text>
<text x="314.7" y="172.1">B(I3)</text>
<text x="325.6" y="168.3">C(O2)</text>
<text x="325.6" y="172.1">C(O3)</text>
<text x="349.8" y="173.4">CONN_01X04</text>
<text x="350.7" y="170.9">J4</text>
<text x="314.7" y="179.7">GND</text>
<text x="314.7" y="175.9">B(I4)</text>
<text x="325.6" y="175.9">C(O4)</text>
<text x="326.5" y="179.7">GND</text>
<text x="296.9" y="185">SW_Push</text>
<text x="299.1" y="182.7">SW2</text>
<text x="314.7" y="183.6">GND</text>
<text x="326.5" y="183.6">GND</text>
<text x="314.7" y="187.4">NC</text>
<text x="327.9" y="187.4">NC</text>
<text x="347.4" y="187.5">C8</text>
<text x="347.6" y="189.8">100UF</text>
<text x="328.8" y="195.8">J3</text>
<text x="310.8" y="199.6">+12V</text>
<text x="329.2" y="198.1">CONN_01X04</text>
<text x="285.5" y="209.2">SW_Push</text>
<text x="287.7" y="206.8">SW3</text>
<text x="237.6" y="211.5">D6</text>
<text x="247.3" y="211.9">R15</text>
<text x="247.8" y="214">1K</text>
<text x="248.7" y="215.9">J5</text>
<text x="276.5" y="211.9">R11</text>
<text x="276.5" y="214">10K</text>
<text x="237" y="216.6">LED</text>
<text x="244" y="218.2">CONN_01X02</text>
<text x="247.5" y="227.3">J6</text>
<text x="261.3" y="225.6">D5</text>
<text x="261.7" y="227.9">1N4002</text>
<text x="242.8" y="229.6">CONN_01X02</text>
<text x="234.6" y="251.7">R13</text>
<text x="235.1" y="249.6">1K</text>
<text x="255.2" y="248.5">Q2</text>
<text x="255.5" y="250.8">BD139</text>
<text x="245.8" y="252.3">C7</text>
<text x="246" y="254.6">100UF</text>
</g>
<text font-size="1.8" fill="#008400" x="351.5" y="129.4" transform="rotate(-90 351.5 129.4)">3</text>
<g font-size="1.4" fill="#840000">
<text x="212.3" y="103.9">7</text>
<text x="256.4" y="103.9">14</text>
<text x="256.4" y="106.5">15</text>
<text x="357.9" y="107.7" transform="rotate(-90 357.9 107.7)">1</text>
<text x="360.4" y="107.7" transform="rotate(-90 360.4 107.7)">2</text>
<text x="363" y="107.7" transform="rotate(-90 363 107.7)">3</text>
<text x="365.5" y="107.7" transform="rotate(-90 365.5 107.7)">4</text>
<text x="368" y="107.7" transform="rotate(-90 368 107.7)">5</text>
<text x="370.6" y="107.7" transform="rotate(-90 370.6 107.7)">6</text>
<text x="373.1" y="107.7" transform="rotate(-90 373.1 107.7)">7</text>
<text x="375.7" y="107.7" transform="rotate(-90 375.7 107.7)">8</text>
<text x="378.2" y="107.7" transform="rotate(-90 378.2 107.7)">9</text>
<text x="211.9" y="111.5">20</text>
<text x="256.4" y="109">16</text>
<text x="256.4" y="111.5">17</text>
<text x="380.7" y="108.1" transform="rotate(-90 380.7 108.1)">10</text>
<text x="383.3" y="108.1" transform="rotate(-90 383.3 108.1)">11</text>
<text x="385.8" y="108.1" transform="rotate(-90 385.8 108.1)">12</text>
<text x="388.4" y="108.1" transform="rotate(-90 388.4 108.1)">13</text>
<text x="390.9" y="108.1" transform="rotate(-90 390.9 108.1)">14</text>
<text x="393.4" y="108.1" transform="rotate(-90 393.4 108.1)">15</text>
<text x="396" y="108.1" transform="rotate(-90 396 108.1)">16</text>
<text x="211.9" y="119.2">21</text>
<text x="256.4" y="114.1">18</text>
<text x="256.4" y="116.6">19</text>
<text x="256.8" y="119.2">9</text>
<text x="256.4" y="121.7">10</text>
<text x="256.4" y="125.5">23</text>
<text x="256.4" y="128.1">24</text>
<text x="256.4" y="130.6">25</text>
<text x="256.4" y="133.1">26</text>
<text x="256.4" y="135.7">27</text>
<text x="256.4" y="138.2">28</text>
<text x="256.8" y="140.8">1</text>
<text x="256.8" y="144.6">2</text>
<text x="256.8" y="147.1">3</text>
<text x="256.8" y="149.6">4</text>
<text x="256.8" y="152.2">5</text>
<text x="256.8" y="154.7">6</text>
<text x="211.9" y="159.8">22</text>
<text x="256.4" y="157.3">11</text>
<text x="256.4" y="159.8">12</text>
<text x="212.3" y="162.3">8</text>
<text x="256.4" y="162.3">13</text>
</g>
<g font-size="1.4" fill="#008484">
<text x="215.6" y="104.7">VCC</text>
<text x="237.6" y="104.7">(PCINT0/CLKO/ICP1)PB0</text>
<text x="241.2" y="107.2">(PCINT1/OC1A)PB1</text>
<text x="358.6" y="104.4" transform="rotate(-90 358.6 104.4)">VSS</text>
<text x="361.2" y="104.4" transform="rotate(-90 361.2 104.4)">VDD</text>
<text x="363.7" y="104.4" transform="rotate(-90 363.7 104.4)">VO</text>
<text x="366.3" y="104.4" transform="rotate(-90 366.3 104.4)">RS</text>
<text x="368.8" y="104.4" transform="rotate(-90 368.8 104.4)">R/W</text>
<text x="371.3" y="104.4" transform="rotate(-90 371.3 104.4)">E</text>
<text x="373.9" y="104.4" transform="rotate(-90 373.9 104.4)">D0</text>
<text x="376.4" y="104.4" transform="rotate(-90 376.4 104.4)">D1</text>
<text x="379" y="104.4" transform="rotate(-90 379 104.4)">D2</text>
<text x="381.5" y="104.4" transform="rotate(-90 381.5 104.4)">D3</text>
<text x="384" y="104.4" transform="rotate(-90 384 104.4)">D4</text>
<text x="386.6" y="104.4" transform="rotate(-90 386.6 104.4)">D5</text>
<text x="389.1" y="104.4" transform="rotate(-90 389.1 104.4)">D6</text>
<text x="391.7" y="104.4" transform="rotate(-90 391.7 104.4)">D7</text>
<text x="394.2" y="104.4" transform="rotate(-90 394.2 104.4)">LED+</text>
<text x="396.7" y="104.4" transform="rotate(-90 396.7 104.4)">LED-</text>
<text x="215.6" y="112.3">AVCC</text>
<text x="237.2" y="112.3">(PCINT3/OC2A/MOSI)PB3</text>
<text x="238.9" y="109.8">(PCINT2/OC1B/SS)PB2</text>
<text x="215.6" y="119.9">AREF</text>
<text x="235.5" y="119.9">(PCINT6/XTAL1/TOSC1)PB6</text>
<text x="241.5" y="114.8">(PCINT4/MISO)PB4</text>
<text x="242.1" y="117.4">(PCINT5/SCK)PB5</text>
<text x="235.5" y="122.5">(PCINT7/XTAL2/TOSC2)PB7</text>
<text x="240.5" y="131.4">(PCINT10/ADC2)PC2</text>
<text x="241.3" y="126.3">(PCINT8/ADC0)PC0</text>
<text x="241.3" y="128.8">(PCINT9/ADC1)PC1</text>
<text x="237.1" y="136.4">(PCINT12/SDA/ADC4)PC4</text>
<text x="240.5" y="133.9">(PCINT11/ADC3)PC3</text>
<text x="237.3" y="139">(PCINT13/SCL/ADC5)PC5</text>
<text x="239.6" y="141.5">(PCINT14/RESET)PC6</text>
<text x="241.4" y="145.3">(PCINT16/RXD)PD0</text>
<text x="241.5" y="147.9">(PCINT17/TXD)PD1</text>
<text x="237" y="152.9">(PCINT19/OC2B/INT1)PD3</text>
<text x="239.3" y="155.5">(PCINT20/XCK/T0)PD4</text>
<text x="241.3" y="150.4">(PCINT18/INT0)PD2</text>
<text x="215.6" y="160.6">GND</text>
<text x="236.8" y="160.6">(PCINT22/OC0A/AIN0)PD6</text>
<text x="238.4" y="158">(PCINT21/OC0B/T1)PD5</text>
<text x="215.6" y="163.1">GND</text>
<text x="241.1" y="163.1">(PCINT23/AIN1)PD7</text>
</g>
</svg>
